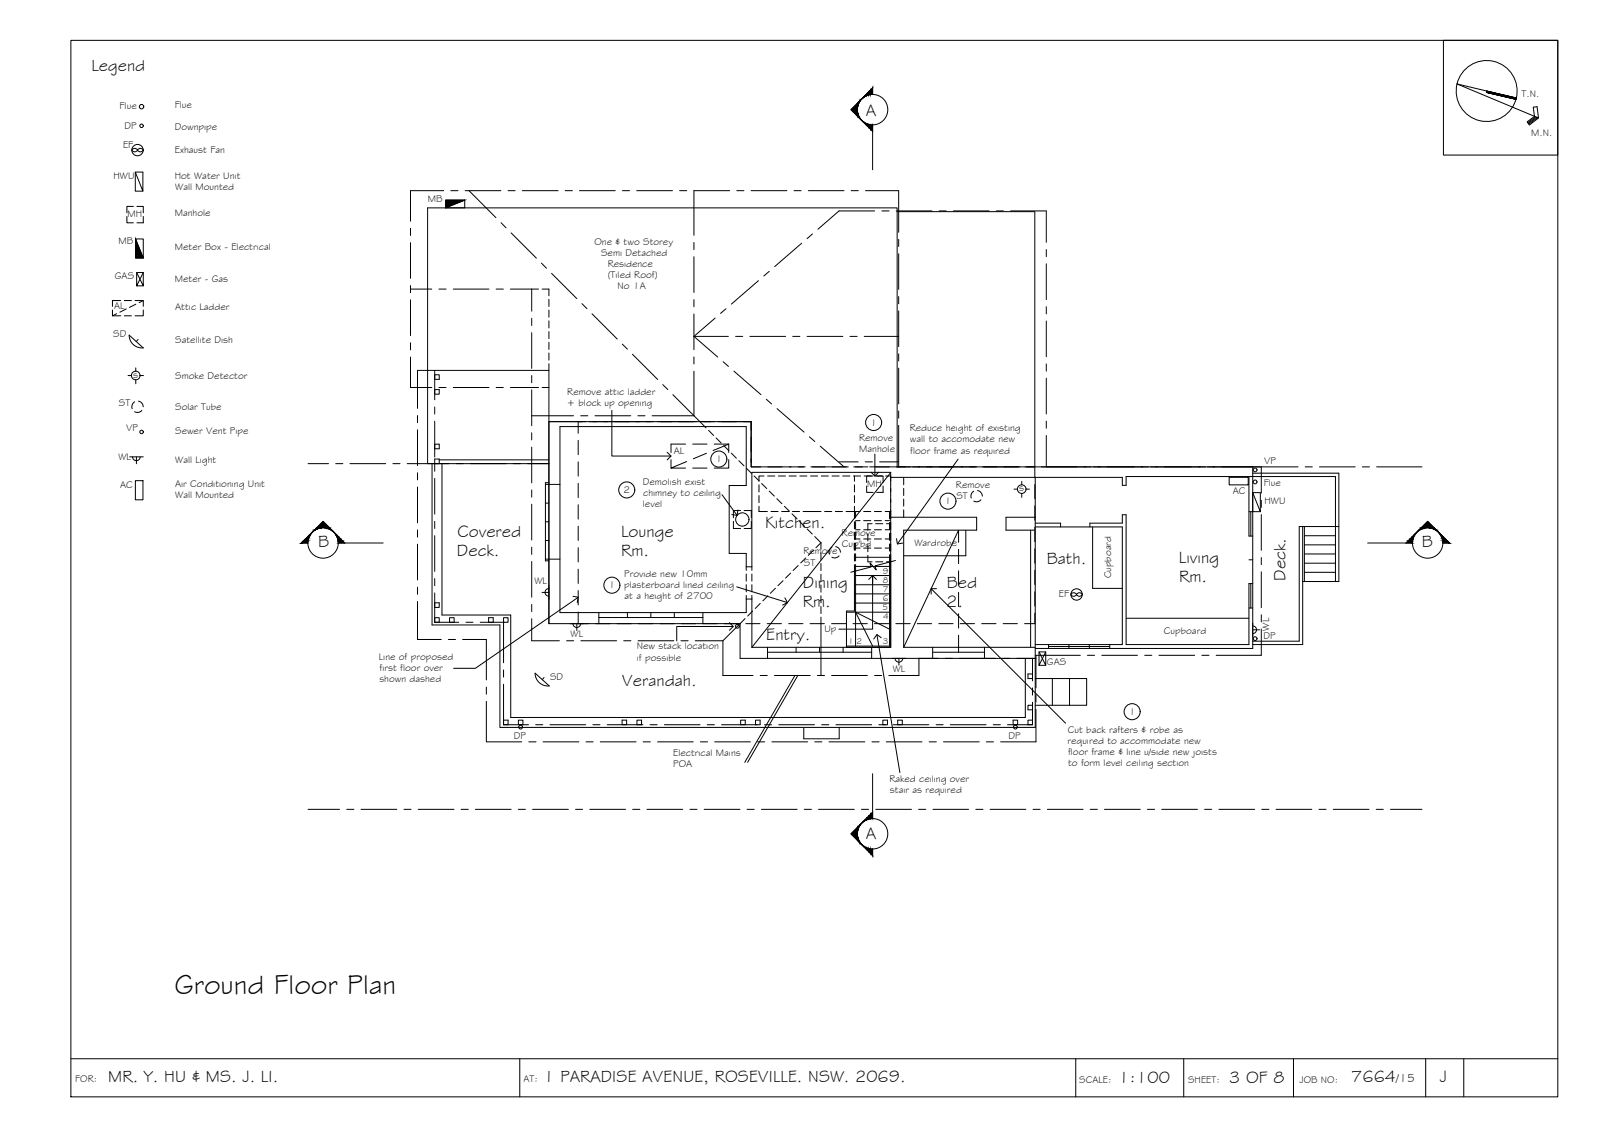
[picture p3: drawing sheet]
<svg xmlns="http://www.w3.org/2000/svg" width="420mm" height="297mm" viewBox="0 0 420 297" stroke-linecap="round" stroke-linejoin="round" font-family="sans-serif">
<!-- layer: SERVICES -->
<g fill="none" stroke="#000" stroke-width=".26">
<path d="M34.8 39.1a.86 .86 0 0 1 1.3 .3 .86 .86 0 0 1-1.5 0zM36.1 39.4a.86 .86 0 0 1 1.5 0M36.1 39.4a.86 .86 0 0 0 1.5 0M33.3 56.7v1.7h1.7M35 54.1h-1.7v1.7M35.5 45.1l2 5v-5h-2v5h2M35.9 54.1h1.7v1.7M37.6 56.7v1.7h-1.7M121.9 52.5h-5v2l5-2v2h-5M31.7 78.8h-2.2v1.5M32.6 78.8h1.9M35.4 78.8h2.2v1.5"/>
<path d="M35.5 62.6v5h2.1l-2.1-5h2.1v5M35.6 79.7l-1.6 .9M35.8 71.5l1.8 3.4v-3.4M35.8 74.9l1.8-3.4h-1.8v3.4h1.8M37.6 78.8l-1.1 .5M29.5 81.3v1.5h2.2M30.6 82.2l-1.1 .6M32.6 82.8h1.9M33.1 81l-1.7 .8M33.6 98.5h.9M33.9 87.9l3.7 3.3a3.4 3.4 0 0 1-3.7-3.3zM35.6 96.4v.9"/>
<path d="M35.6 99.6v1M36.2 89l-.5 .5M36.7 98.5h.9M37.6 81.3v1.5h-2.2M34 119.8h3.6M34.8 119.8a1.01 1.01 0 0 0 1 1 1.01 1.01 0 0 0 1-1M35.3 105.3a1.49 1.49 0 0 0-.6 1.9M35.8 119.8v1.8M36.3 105.2a1.49 1.49 0 0 1 1.3 1.4M37.2 107.6a1.49 1.49 0 0 1-1.9 .3M179.8 116.4h-3.8v2.2M181.7 116.4h3.7"/>
<path d="M185.3 118.8l-3.5 1.5M187.3 116.4h3.8M191.1 116.4v2.2M191.1 116.4l-4.1 1.7M35.5 126h2v5h-2zM176 120.5v2.2M180.1 121l-4.1 1.7h3.8M181.7 122.7h3.7M191.1 120.5v2.2h-3.8M227.3 127.4v1.7h1.7M229 124.8h-1.7v1.7M229.9 124.8h1.7v1.7"/>
<path d="M231.6 127.4v1.7h-1.7M255.4 128.8a1.49 1.49 0 0 0-.7 1.8M256.4 128.6a1.49 1.49 0 0 1 1.2 1.5M257.3 131a1.49 1.49 0 0 1-1.9 .4M265.9 128.2h.9M268 126.2v.9M268 129.4v1M269.1 128.2h.9M322.4 125.1h5v2h-5zM328.6 129.2l1.9 4.9v-4.9h-1.9v4.9h1.9M142.2 155.3h1.8M144 154.3a1.01 1.01 0 0 0-1.1 1 1.01 1.01 0 0 0 1.1 1"/>
<path d="M144 153.5v3.6M218.2 143.5a1.49 1.49 0 0 0-.7 1.8M219.2 143.3a1.49 1.49 0 0 1 1.2 1.5M220.1 145.7a1.49 1.49 0 0 1-1.9 .4M281 155.6a.86 .86 0 0 1 1.4 .3 .84 .84 0 0 1-.8 .4 .84 .84 0 0 1-.8-.4zM282.3 155.9a.86 .86 0 0 1 1.6 0M282.3 155.9a.86 .86 0 0 0 1.6 0M140.3 176.5a3.4 3.4 0 0 0 3.7 3.3l-3.6-3.3M142.7 177.6l-.5 .6M149.5 163.5h3.6M150.3 163.5a1.01 1.01 0 0 0 1 1 1.01 1.01 0 0 0 1-1M151.3 163.5v1.8"/>
<path d="M208.5 177.1l-13.2 22.8M209.2 177.1l-13.1 22.8M234 172.6h3.6M234.7 172.6a1.01 1.01 0 0 0 1.1 1 1.01 1.01 0 0 0 1-1M235.8 172.6v1.8M272.5 170.9l1.8 3.5v-3.5M272.5 174.4l1.8-3.5h-1.8v3.5h1.8M328.5 164.1a1.01 1.01 0 0 1 1.1 1 1.01 1.01 0 0 1-1.1 1M328.6 165.1h1.8M328.6 163.3v3.6"/>
<circle cx="36.1" cy="39.4" r="1.49"/>
<circle cx="37.1" cy="33" r=".46"/>
<circle cx="37.1" cy="28" r=".58"/>
<circle cx="35.6" cy="98.4" r="1.13"/>
<circle cx="37.1" cy="113.2" r=".46"/>
<circle cx="194.7" cy="136.2" r="1.75"/>
<circle cx="268" cy="128.2" r="1.13"/>
<circle cx="329.2" cy="126.3" r=".5"/>
<circle cx="329.2" cy="123.2" r=".5"/>
<circle cx="282.4" cy="155.9" r="1.49"/>
<circle cx="329.2" cy="167.4" r=".5"/>
<circle cx="136.5" cy="190.6" r=".5"/>
<circle cx="266.3" cy="190.6" r=".5"/>
</g>
<!-- layer: BORDER -->
<g fill="none" stroke="#000" stroke-width=".26">
<path d="M18.6 10.6h390v277h-390zM378.6 10.6h30v30.1h-30zM389.8 24.2l7.8 1.8M397.7 25.7l-15.6-3.7 21.4 8.9-.4-2.9-1 .1 .3 2.4-1.9 1.5 .6 .8 2.4-1.9M402.7 30.6l-2 1.6M403 30.7l-2.2 1.7M403.3 30.8l-2.3 1.8M18.6 277.6h390M136.3 277.6v10M282.1 277.6v10M310.5 277.6v10M339.2 277.6v10"/>
<path d="M373.9 277.6v10M383.9 277.6v10"/>
<circle cx="389.9" cy="23.9" r="8"/>
</g>
<!-- layer: SERVICES -->
<path d="M116.9 52.5h5l-5 2zM35.5 62.6l2.1 5h-2.1z" fill="#000" stroke="#000" stroke-width=".26"/>
<!-- layer: EXISTING -->
<g fill="none" stroke="#000" stroke-width=".26">
<path d="M235.3 55.5h36.1v66.9M112.1 97.1h31.9v13.4M114 98.2h1.2v1.3h-1.2zM114 97.1v7.7M114 116.5h1.2v1.2h-1.2zM114 102.1h1.2v1.2h-1.2zM114 106.7v1.9M114 110.4v9.4M144 110.5v53h50.1v9.1h77.4M144 110.5h53v10.8M113.3 121.6v42.2h17.8v26.9h140.4v-65.5M114 120.3h1.2v1.3h-1.2z"/>
<path d="M114 121.7v1.9M114 125.4v9.4M114 136.7v1.8M115.2 120.6h28.8M115.9 121.6v39.6h18v26.9h135v-15.5M143.1 127h3.8M143.1 131.9h.9M143.1 136.8h.9M144 121.6h-31.9v-67.1h123.2v67.9h93.3v47.6h-57.1M144 126.5h-.9v20.5h.9M192.3 136.7v1.8h1.9M194.2 133.9h-1.9v1.8"/>
<path d="M195.2 133.9h1.8v1.8M197 136.7v1.8h-1.8M227.6 139.9v1.9M228.7 137.3h-1.1v1.7M229.7 137.3h1.8M232.5 137.3h1.1M233.6 125.2h60.8v2h.9v-2.3h55v27.6M233.6 133.7v36h-36.4v-13.6M233.6 135.6h22.5v3.4h-19.1v30.7h34.5M233.6 127.1v-3.3h-36.4v25.7M233.6 128v1.9M233.6 130.8v1.9"/>
<path d="M237 125.2v1.9M237 128v1.9M237 130.8v1.9M237 133.7v1.9M253.3 139v6.7h-16.3M270.3 139v30.7M271.5 138.1h22.9v30.9h-22.9M271.5 135.6h-7.7v3.4h7.5M271.5 137.2h6.7v.9M285.8 138.1v-.9h8.6v-2.2h.9v34h32.3v-16h1M286.6 138.1v16.2h7.8M327.6 124.9v15.6h1"/>
<path d="M327.6 134.1h1M328 134.2v6.3M328.6 124.1h22.5v28.4h-9.4M341.7 138v31h-13.1M342.1 138v14.5M351.1 138h-10.4v30.1h-12.1M114 158h1.2v1.3h-1.2M114 155.4v7.7h6.3M114 140.4v9.4M114 151.7v1.9M143.1 141.7h.9M143.1 146.6h3.8"/>
<path d="M195.7 149.5v-4.4h-4.5v-17.8h4.5v-15.5h-48.8v48.8h48.8v-4.5M195.7 150.5v1.9M195.7 153.3v1.9M195.7 148.6h1.5M195.7 157h1.5M197.2 150.5v1.9M197.2 153.3v1.9M227.6 142.8v1.8M227.6 145.6v1.7h1.1M229.7 147.3h1.8M232.5 147.3h1.1M327.6 146.8h1"/>
<path d="M327.6 159.4h1M328 153v6.4M342.1 150h8.2M342.1 140.5h8.2M342.1 145.2h8.2M342.1 142.8h8.2M342.1 147.7h8.2M114 161.9h1.2v1.2M117.9 163.1v-1.2h1.2v1.2M122.2 163.1h1.9M125.9 163.1h6.4M128.2 163.1v-1.2h1.2v1.2"/>
<path d="M132.1 161.9h1.2v1.2h-1.2zM132.1 179.4v10.6h6.5M132.1 163.1v10.7M132.1 175.6v1.9M157.1 160.6v2.9M157.1 161.9h27.2M164.6 160.6v1.3M170.7 160.6v1.3M176.9 160.6v1.3M184.3 160.6v2.9M201.3 171h27.3M201.3 169.7v2.9"/>
<path d="M208.8 169.7v1.3M215 169.7v1.3M221.1 169.7v1.3M228.6 169.7v2.9M244.6 171h13.6M244.6 169.7v2.9M251.4 169.7v1.3M258.2 169.7v2.9M269.6 176.7h1.2v1.2h-1.2zM270.8 172.6v5.9M271.5 177.9h13.5v7h-13.5M275 169v1"/>
<path d="M275 169.5h16M276 177.9v7M280.4 169v1M280.5 177.9v7M285.7 169v1M291 169v1M295.3 162.1h32.3M132.1 188.8h1.2v1.2M136 190v-1.2h1.1v1.2M140.5 190h1.9M144.2 190h9.4M155.5 190h1.9"/>
<path d="M159.2 190h9.4M163.2 188.8h1.1v1.2h-1.1zM167.1 190v-1.2h1.2v1.2M170.5 190h1.9M174.3 190h9.3M185.5 190h1.9M189.2 190h10.2v-1.2h-1.3v1.2M194.3 190v-1.2h1.2v1.2M200.5 190h1.9M204.2 190h9.4M210.8 190.7v3h9.3v-3M215.5 190h1.9"/>
<path d="M219.3 190h9.3M230.5 190h2.3v-1.2h-1.3v1.2M234.2 190h9.4M235.4 188.8h1.3v1.2h-1.3zM245.5 190h1.9M249.2 190h9.4M260.5 190h1.9M265.7 188.8h1.2v1.2h-1.2zM269.6 188.8h1.2v1.2h-1.2zM269.6 184.9h1.2v1.2h-1.2zM270.8 184.1v5.9h-6.6M270.8 180.4v1.8"/>
</g>
<!-- layer: ROOFPLAN EXIST. -->
<g fill="none" stroke="#000" stroke-width=".26">
<path d="M107.7 59.9v1.8M116.4 50h-8.7v8M118.2 50h1.9M122 50h9.4M123 50l7.1 7.1M131.4 58.4l1.3 1.3M133.3 50h1.8M137 50h9.4M148.2 50h1.9M152 50h9.4M163.2 50h1.9M167 50h9.4"/>
<path d="M178.3 50h1.8M191.4 50h-9.4v11.7M193.2 50h1.9M197 50h9.4M208.2 50h1.9M212 50h9.4M223.2 50h1.9M227 50h8.7v10.9M229.4 55.3h-9.3l-5.6 4.8M231.3 55.3h1.9M235 55.3h9.4M246.3 55.3h1.9"/>
<path d="M250 55.3h9.4M261.3 55.3h1.9M265 55.3h9.4v8.2M107.7 63.6v9.4M107.7 74.9v1.8M107.7 78.6v9.4M107.7 75.8h5.5M115.1 75.8h1.9M118.9 75.8h9.3M130.1 75.8h1.9M133.9 75.8h7.3M134.1 61.1l6.6 6.6"/>
<path d="M139.5 75.8v5.8M142 69l1.3 1.3M142.2 75.8h1.8v1.7M144 78.5v1.9M144.7 71.7l6.6 6.6M152.6 79.6l1.4 1.3M182 63.6v1.8M182 67.3v9.4M182 78.6v1.8M198.9 73.6l-7.1 6.1M201.7 71.1l-1.4 1.3M210.3 63.8l-7.1 6.1"/>
<path d="M213.1 61.3l-1.4 1.3M235.7 62.8v1.8M235.7 66.5v9.4M235.7 77.8v1.8M274.4 65.4v1.9M274.4 69.2v9.3M107.7 89.9v1.8M107.7 93.6v8h5.5M112.1 97.1h-2.6v10M139.5 83.5v1.8M139.5 87.2v9.4M139.5 98.5v1.8"/>
<path d="M144 81.3v1.9M144 84.1v1.9M144 86.9v1.9M144 89.7v1.9M144 92.5v1.9M144 95.3v1.8M155.3 82.3l6.6 6.6M163.2 90.2l1.4 1.3M165.9 92.9l6.6 6.6M182 97.3v11.7h-11M182 82.3v9.4M182 93.6v1.8"/>
<path d="M182 88.2l6.2 5.4M182 88.2h9M187.6 83.4l-5.6 4.8M189.7 94.8l1.4 1.3M190.4 81l-1.4 1.2M192.5 97.3l7.1 6.2M192.9 88.2h1.9M196.7 88.2h9.3M207.9 88.2h1.9M211.7 88.2h9.4M222.9 88.2h1.9M226.7 88.2h9"/>
<path d="M235.7 81.5v9.4M235.7 92.8v1.8M235.7 96.5v9.4M274.4 80.4v1.9M274.4 84.2v9.3M274.4 95.4v1.9M274.4 99.2v9.3M109.5 108.9v1.9M109.5 112.7v9.4M115.1 101.6h1.9M118.9 101.6h9.3M130.1 101.6h1.9"/>
<path d="M133.9 101.6h7.3M139.5 102.2v9.4M139.5 113.5v1.8M139.5 117.2v9.4M139.5 109h10.9M142.2 101.6h1.8M152.3 109h1.9M156 109h9.4M167.3 109h1.9M173.8 100.8l1.4 1.3M176.5 103.5l8.7 8.7M185.9 112.8l1.3 1.4"/>
<path d="M187.8 114.8l1.4 1.4M189.8 116.8l1.3 1.3M191.8 118.8l1.3 1.3M201 104.7l1.4 1.2M203.8 107.1l7.1 6.2M212.3 114.5l1.4 1.3M215.1 117l6.3 5.4M235.7 107.8v1.8M235.7 111.5v10.9M274.4 110.4v1.9M274.4 114.2v8.2h10.4M109.5 123.9v1.9"/>
<path d="M109.5 127.7v9.4M109.5 138.9v1.9M139.5 128.5v1.8M139.5 132.2v9.4M193.8 120.8l1.3 1.3M195.8 122.8l1.3 1.3M197.8 124.8l1.3 1.3M199.8 126.8l1.3 1.3M201.7 128.7l1.4 1.4M203.7 130.7l1.4 1.4M205.7 132.7l1.4 1.3M207.7 134.7l1.3 1.3"/>
<path d="M209.7 136.7l1.3 1.3M211.7 138.7l1.3 1.3M220.1 121.1h5M226.9 121.1h1.9M230.7 121.1h5M286.7 122.4h1.8M290.4 122.4h9.4M301.7 122.4h1.8M305.4 122.4h9.4M316.7 122.4h1.8M320.4 122.4h10.4v6.9M330.8 131.2v1.8"/>
<path d="M330.8 134.9v9.4M109.5 142.7v9.4M109.5 153.9v1.9M109.5 157.7v10h6.2M139.5 143.5v1.8M139.5 147.2v9.4M139.5 158.5v1.8M199.4 158.2l-1.3 1.3M201.4 156.2l-1.3 1.3M203.4 154.2l-1.4 1.3M205.4 152.2l-1.4 1.4M207.4 150.3l-1.4 1.3"/>
<path d="M209.3 148.3l-1.3 1.3M211.3 146.3l-1.3 1.3M213.3 144.3l-1.3 1.3M213.7 140.7l1.6 1.6M215.3 142.3v1.7M215.3 144.9v1.9M215.3 147.7v1.9M215.3 150.6v1.8M215.3 153.4v1.9M215.3 156.2v1.8M215.3 159v1.9M215.3 142.3l-1.3 1.3"/>
<path d="M330.8 146.2v1.8M330.8 149.9v9.4M117.6 167.7h1.9M121.3 167.7h6.3v10.6M139.5 162.2v5.8h7.2M148.6 168h1.9M152.3 168h9.4M163.6 168h1.9M167.4 168h9.3M178.6 168h1.9M182.3 168h7.3M189.6 168v9.1h7.9"/>
<path d="M195.4 162.2l-5.8 5.8M197.4 160.2l-1.3 1.3M199.4 177.1h1.8M203.1 177.1h9.4M214.4 177.1h1.8M215.3 161.8v15.3M218.1 177.1h9.4M229.4 177.1h1.8M246 172.6h-5v4.5h-7.9M247.9 172.6h1.9M251.7 172.6h9.3M262.9 172.6h1.9"/>
<path d="M266.7 172.6h5M271.5 171.8h11.8M271.7 171.8v8.5M285.2 171.8h1.9M289 171.8h9.3M300.2 171.8h1.9M304 171.8h9.3M315.2 171.8h1.9M330.8 161.2v1.8M330.8 164.9v6.9h-11.8M127.6 183.9v10.6h9.2M127.6 180.1v1.9"/>
<path d="M138.7 194.5h1.9M142.4 194.5h9.4M153.7 194.5h1.9M157.4 194.5h9.4M168.7 194.5h1.9M172.5 194.5h9.3M183.7 194.5h1.9M187.4 194.5h9.4M198.7 194.5h1.9M202.4 194.5h9.4M213.7 194.5h1.9M217.4 194.5h9.4"/>
<path d="M228.7 194.5h1.9M232.4 194.5h9.4M243.7 194.5h1.9M247.4 194.5h9.4M258.7 194.5h1.9M271.7 186v8.5h-9.3M271.7 182.2v1.9"/>
</g>
<!-- layer: STAIRS -->
<g fill="none" stroke="#000" stroke-width=".26">
<path d="M199.1 132.7v1.4h2.2M199.1 127.1v1.9M199.1 129.9v1.9M200.4 124.8h-1.3v1.4M201.3 124.8h1.9M202.2 134.1h1.9M204.1 124.8h1.9M205 134.1h1.9M207 124.8h1.8M207.8 134.1h1.9M209.8 124.8h1.8M210.6 134.1h4.7"/>
<path d="M212.6 124.8h1.8M215.4 124.8h1.9M216.3 134.1h1.9M218.2 124.8h1.9M219.1 134.1h1.8M221 124.8h1.9M221.9 134.1h3.7M223.8 124.8h1.9M224.1 124.8v1.4M224.1 127.1v1.9M224.1 129.9v1.9M224.1 132.7v3.1"/>
<path d="M224.1 136.8v1.9M224.1 139.6v1.9M224.4 136.5h1.2M224.4 134.1v1.7M224.4 136.8v1.8M224.4 139.6v1.8M224.4 138.9h1.2M226.5 136.5h1.9M226.5 138.9h1.9M226.5 134.1h1.9M226.6 124.8h1.9M229.3 136.5h1.9"/>
<path d="M229.3 138.9h1.9M229.3 134.1h1.9M229.5 124.8h1.8M232.1 136.5h1.2M232.1 134.1h1.5M232.3 124.8h1.3v1.4M233.3 134.1v2M233.3 137v1.9h-1.2M233.3 139.8v1.9M233.6 127.1v1.9M233.6 129.9v1.9M233.6 132.7v3.3"/>
<path d="M233.6 136.9v1.9M233.6 139.8v1.8M224.1 142.4v1.9M224.1 145.2v1.9M224.4 146.1h8.9M224.4 142.4v1.8M224.4 145.2v1.9M224.4 148v21.4M224.4 153.3h8.9M224.4 158.1h8.9M224.4 155.7h8.9M224.4 150.9h8.9"/>
<path d="M224.4 143.7h1.2M224.4 148.5h8.9M224.4 141.3h1.2M226.5 143.7h1.9M226.5 141.3h1.9M227.8 151.9l1.1-1 1 1M228.9 152.9v-2v14h-8.9M229.3 143.7h1.9M229.3 141.3h1.9M232.1 143.7h1.2M232.1 141.3h1.2M233.3 142.6v1.9"/>
<path d="M233.3 145.4v24h-11.3M233.6 145.4v24.3h-11.6v-9.5h2.1v-12.2M233.6 142.6v1.9M222 160.5h11.3M233.3 164.9l-8.9-4.4 4.5 8.9"/>
</g>
<!-- layer: BOUNDARY -->
<g fill="none" stroke="#000" stroke-width=".26">
<path d="M152.7 110.5h-8.7v11.1h-5.6M154.5 110.5h1.9M158.3 110.5h9.4M169.6 110.5h1.8M173.3 110.5h9.4M184.5 110.5h1.9M188.3 110.5h8.7v11.9h10.5M80.8 121.6h5.4M88 121.6h1.9M91.8 121.6h9.4M103 121.6h1.9M106.8 121.6h10.9"/>
<path d="M119.6 121.6h1.9M123.4 121.6h9.3M134.6 121.6h1.9M209.3 122.4h1.9M213.1 122.4h9.4M224.3 122.4h1.9M228.1 122.4h9.4M239.3 122.4h1.9M243.1 122.4h9.4M254.3 122.4h1.9M258.1 122.4h9.4M269.3 122.4h1.9"/>
<path d="M273.1 122.4h9.4M284.3 122.4h1.9M288.1 122.4h9.4M299.3 122.4h1.9M303.1 122.4h9.4M314.3 122.4h1.9M318.1 122.4h22.3M342.3 122.4h1.9M346.1 122.4h9.3M357.3 122.4h1.9M361 122.4h11.9M80.8 212.2h8.3"/>
<path d="M90.9 212.2h1.9M94.7 212.2h9.4M105.9 212.2h1.9M109.7 212.2h9.4M120.9 212.2h1.9M124.7 212.2h9.4M135.9 212.2h1.9M139.7 212.2h9.4M150.9 212.2h1.9M154.7 212.2h9.4M165.9 212.2h1.9M169.7 212.2h9.4"/>
<path d="M180.9 212.2h1.9M184.7 212.2h9.4M195.9 212.2h1.9M199.7 212.2h9.4M210.9 212.2h1.9M214.7 212.2h9.4M225.9 212.2h1.9M229.7 212.2h9.4M240.9 212.2h1.9M244.7 212.2h9.3M255.9 212.2h1.9M259.7 212.2h9.4"/>
<path d="M270.9 212.2h1.9M274.7 212.2h9.4M285.9 212.2h1.9M289.7 212.2h9.3M300.9 212.2h1.9M304.7 212.2h9.4M315.9 212.2h1.9M319.7 212.2h9.4M330.9 212.2h1.9M334.7 212.2h9.4M345.9 212.2h1.9M349.7 212.2h9.4"/>
<path d="M360.9 212.2h1.9M364.7 212.2h8.2"/>
</g>
<!-- layer: NEWWORK -->
<g fill="none" stroke="#000" stroke-width=".26">
<path d="M151.6 115.5v3.7M153.7 110.5h-2.1v3.1M155.6 110.5h3.7M161.2 110.5h3.8M166.8 110.5h3.8M172.5 110.5h3.7M178.1 110.5h3.7M183.7 110.5h3.8M189.3 110.5h3.8M195 110.5h2v2.2M197 114.6v3.8M151.6 121.1v3.7"/>
<path d="M151.6 126.7v3.8M151.6 132.3v3.8M151.6 138v3.7M197 120.2v2.2h2.5M201.4 122.4h3.7M207 122.4h3.8M212.6 122.4h3.8M218.3 122.4h3.7M223.9 122.4h3.7M229.5 122.4h3.8M235.1 122.4h3.8M240.8 122.4h3.7"/>
<path d="M246.4 122.4h3.7M252 122.4h3.8M257.6 122.4h3.8M263.3 122.4h3.7M268.9 122.4h2.5v2.7M271.4 127v3.8M271.4 132.6v3.8M271.4 138.3v3.7M151.6 143.6v3.7M151.6 149.2v3.8M151.6 154.8v3.8M251.4 142.2v-3.2l-14.4 30.7"/>
<path d="M251.4 144v3.8M251.4 149.7v3.7M251.4 155.3v3.7M271.4 143.9v3.7M271.4 149.5v3.8M271.4 155.1v3.8M151.6 160.5v3h2.7M156.2 163.5h3.8M161.8 163.5h3.8M167.5 163.5h3.7M173.1 163.5h3.7M178.7 163.5h3.8"/>
<path d="M184.3 163.5h3.8M190 163.5h3.7M195.6 163.5h3.7M201.2 163.5h3.8M206.8 163.5h3.8M212.5 163.5h3.7M218.1 163.5h3.7M223.7 163.5h3.8M229.3 163.5h3.8M235 163.5h3.7M240.6 163.5h3.7M246.2 163.5h3.8"/>
<path d="M251.4 160.9v3.8M251.4 166.5v3.2M251.8 163.5h3.8M257.5 163.5h3.7M263.1 163.5h3.7M271.4 160.8v2.7h-2.7"/>
<circle cx="193.4" cy="164.2" r=".5"/>
</g>
<!-- layer: 0.13 -->
<path d="M233.6 123.9l-36.4 45.8M234.9 147l-5.4 1.4 .3 1-1.6-1.8 .3 1-5.4 1.4" fill="none" stroke="#000" stroke-width=".26"/>
<!-- layer: BORDER -->
<g fill="#000" stroke="#000" stroke-width=".26">
<path d="M389.9 23.9l7.8 1.8-.1 .3zM389.9 23.9l7.8 1.8z"/>
<path d="M389.9 23.9l-.1 .3 7.8 1.8zM389.8 24.2l7.8 1.8z"/>
</g>
<!-- layer: SECTION POINT -->
<g fill="#000" stroke="#000" stroke-width=".26">
<path d="M223.2 28.8l1.7-1.7v3.3zM225.3 26.6l.3-.3-.3 .5zM225.6 31.2l.4 .4zM226 31.6l.4 .4zM226 25.9l.4-.4zM81.9 139.5l-.4 .4zM82.6 138.8h.2l-.5 .3zM83.1 138.4l1.6-1.7 1.7 1.7zM87.1 139.1l.5 .4zM87.6 139.5l.4 .4zM371.6 139.5l-.4 .4zM371.6 139.5l.4-.4z"/>
<path d="M372.8 138.4l1.6-1.7 1.7 1.7zM376.4 138.8l.5 .3zM377.3 139.5l.4 .4zM223.2 218.6l1.7-1.6v3.3zM225.6 216.1l.4-.3zM226.4 215.4l-.4 .4zM225.3 220.5l.3 .6zM226 221.4l.4 .4z"/>
<path d="M224.9 27v1.5zM224.9 27v1.5z"/>
<path d="M224.9 29v1.4zM224.9 29.6v.9z"/>
<path d="M224.9 27v.9l.2-1.1zM225.1 26.8l-.2 1.1z"/>
<path d="M224.9 29.6v.9l.2-.3zM225.1 30.2v.5l-.2-.2z"/>
<path d="M225.3 26.6l-.2 .2v.6zM225.3 26.6l-.2 .8z"/>
<path d="M225.1 30.2v.5h.2zM225.1 30.7h.2v.2z"/>
<path d="M225.6 26.3l-.3 .5zM225.6 26.3l.4-.4z"/>
<path d="M225.3 30.7l.3 .5zM225.3 30.9l.3 .3z"/>
<path d="M226.9 25.1l-.5 .5zM226.9 25.1l-.5 .5z"/>
<path d="M226.4 31.9l.5 .3zM226.4 32l.5 .2v.2z"/>
<path d="M226.9 25.1v.2l.4-.7zM227.3 24.6v.5l-.4 .2z"/>
<path d="M226.9 32.2v.2h.4zM226.9 32.4h.4v.5z"/>
<path d="M227.3 24.6v.5l.5-1zM227.8 24.1v.8l-.5 .2z"/>
<path d="M227.3 32.4v.5l.5-.3zM227.3 32.9l.5-.3v.8z"/>
<path d="M227.8 24.1v.8l.5-1.3zM228.3 23.6v1.2l-.5 .1z"/>
<path d="M227.8 32.6v.8l.5-.7zM228.3 32.7v1.2l-.5-.5z"/>
<path d="M228.9 23.1l-.6 .5v1.2zM228.9 23.1v1.7h-.6z"/>
<path d="M228.3 32.7v1.2l.6-1.1zM228.9 32.8v1.6l-.6-.5z"/>
<path d="M81.1 140.3l.5-.4zM81.1 140.3l.5-.4z"/>
<path d="M82.3 139.1l.5-.3zM81.9 139.5l.4-.4z"/>
<path d="M82.6 138.8l.2-.2h.5zM82.6 138.8l.7-.2z"/>
<path d="M83 138.4h.9l-1.1 .2zM82.8 138.6l1.1-.2z"/>
<path d="M83.1 138.4h1.3zM83 138.4h1.4z"/>
<path d="M85 138.4h1.4zM85.6 138.4h.9z"/>
<path d="M85.6 138.4h.9l-.4 .2zM86.1 138.6h.5l-.1-.2z"/>
<path d="M86.1 138.6h.5v.2zM86.6 138.6v.2h.3z"/>
<path d="M86.6 138.8l.5 .3zM86.9 138.8l.3 .3z"/>
<path d="M87.9 139.9l.3 .4zM88 139.9l.2 .4h.2z"/>
<path d="M371.2 139.9l-.2 .4zM371.2 139.9l-.2 .4h-.2z"/>
<path d="M372.3 138.8l-.3 .3 .5-.3zM372.3 138.8l-.3 .3z"/>
<path d="M372.5 138.6v.2l.5-.2zM372.5 138.6v.2h-.2z"/>
<path d="M372.7 138.4l.3 .2 .6-.2zM372.5 138.6l.2-.2 .3 .2z"/>
<path d="M372.8 138.4h1.3zM372.8 138.4h.8z"/>
<path d="M374.7 138.4h1.5zM374.7 138.4h1.5z"/>
<path d="M375.3 138.4l1.1 .2-.2-.2zM375.3 138.4l1.1 .2z"/>
<path d="M375.8 138.6l.8 .2-.2-.2zM375.8 138.6l.8 .2z"/>
<path d="M376.4 138.8l.5 .3zM376.8 139.1l.5 .4z"/>
<path d="M377.6 139.9l.5 .4zM377.6 139.9l.5 .4z"/>
<path d="M79.6 141.8h1.2l-1.7 .6zM79.1 142.4h1.6l.1-.6z"/>
<path d="M79.6 141.8l.5-.5h.8zM79.6 141.8h1.2l.1-.5z"/>
<path d="M80.6 140.8h.4l-.9 .5zM80.1 141.3h.8l.1-.5z"/>
<path d="M80.6 140.8l.7-.5zM80.6 140.8h.4l.3-.5z"/>
<path d="M88.2 140.3h.2v.5zM88.4 140.3v.5h.5z"/>
<path d="M88.4 140.8h.5l-.3 .5zM88.9 140.8l-.3 .5h.8z"/>
<path d="M88.6 141.3h.8l-.7 .5zM88.7 141.8h1.2l-.5-.5z"/>
<path d="M88.7 141.8h1.2l-1.2 .6zM88.7 142.4h1.7l-.5-.6z"/>
<path d="M369.3 141.8l1.1 .6 .1-.6zM369.3 141.8l1.1 .6h-1.6z"/>
<path d="M369.8 141.3l.7 .5 .1-.5zM369.3 141.8l.5-.5 .7 .5z"/>
<path d="M370.3 140.8l.3 .5 .1-.5zM370.3 140.8l.3 .5h-.8z"/>
<path d="M370.8 140.3l-.1 .5 .3-.5zM370.8 140.3l-.1 .5h-.4z"/>
<path d="M377.9 140.3l.7 .5zM377.9 140.3l.7 .5h-.5z"/>
<path d="M378.1 140.8l1 .5-.5-.5zM378.1 140.8l1 .5h-.8z"/>
<path d="M378.3 141.3l1.3 .5-.5-.5zM378.3 141.3l1.3 .5h-1.2z"/>
<path d="M378.4 141.8l1.7 .6-.5-.6zM378.4 141.8l1.7 .6h-1.7z"/>
<path d="M224.9 217v1.3zM224.9 217v.8z"/>
<path d="M224.9 216.9l.2 .3-.2 .6zM224.9 216.9l.2 .3v-.5z"/>
<path d="M225.1 216.7h.2l-.2 .5zM225.1 216.7h.2v-.2z"/>
<path d="M225.3 216.5l.3-.3-.3 .5zM225.6 216.1l-.3 .4z"/>
<path d="M226.4 215.4l.5-.2zM226.4 215.4l.5-.2v-.2z"/>
<path d="M226.9 215l.4-.1-.4 .3zM227.3 214.5l-.4 .5 .4-.1z"/>
<path d="M227.3 214.5l.5 .2-.5 .2zM227.3 214.5l.5 .2v-.7z"/>
<path d="M227.8 214l.5 .6-.5 .1zM227.8 214l.5 .6v-1.1z"/>
<path d="M228.3 213.5l.6 1.1h-.6zM228.3 213.5l.6 1.1v-1.6z"/>
<path d="M224.9 218.9v1.5zM224.9 218.9v1.5z"/>
<path d="M224.9 219.5l.2 1-.2-.1zM224.9 219.5l.2 1z"/>
<path d="M225.1 220l.2 .8-.2-.3zM225.1 220l.2 .8z"/>
<path d="M225.3 220.5l.3 .6zM225.6 221l.4 .4z"/>
<path d="M226.4 221.8l.5 .5zM226.4 221.8l.5 .5z"/>
<path d="M226.9 222.1l.4 .6zM226.9 222.1l.4 .6v-.4z"/>
<path d="M227.3 222.3l.5 .9-.5-.5zM227.3 222.3l.5 .9v-.7z"/>
<path d="M227.8 222.5l.5 1.2-.5-.5zM227.8 222.5l.5 1.2v-1.1z"/>
<path d="M228.3 222.6l.6 1.7-.6-.6zM228.3 222.6l.6 1.7v-1.7z"/>
</g>
<g fill="none" stroke="#000" stroke-width=".26">
<path d="M228.9 24.8v-1.7l-5.7 5.7 5.7 5.6M228.9 32.8v11.7M80.7 142.4h-1.6l5.6-5.7 5.7 5.7M88.7 142.4h11.8M358.7 142.4h11.7M368.8 142.4l5.6-5.7 5.7 5.7h-1.7M228.9 213l-5.7 5.6 5.7 5.7v-1.7M228.9 202.9v11.7"/>
<circle cx="228.9" cy="28.7" r="4"/>
<circle cx="84.7" cy="142.3" r="4"/>
<circle cx="374.4" cy="142.3" r="4"/>
<circle cx="228.9" cy="218.6" r="4"/>
</g>
<!-- layer: 0 -->
<g fill="none" stroke="#000" stroke-width=".26">
<path d="M160.5 107.6v12h15.5M175 118.6l1 1-1 1M229.5 119v5.8M189.4 129.7l3.9 5.4M193.5 133.7l-.2 1.4-1.4-.2M228.5 123.8l1 1 .9-1M251.3 120.4l-15.9 22.2M150.3 156.3l1.3 .3-.2 1.4M151.6 156.6l-26.9 18.6h-5.7M193.2 153.9l13.3 4.1M205.9 156.7l.6 1.3-1.2 .6M235.1 141.2l.3 1.4 1.4-.2"/>
<path d="M244.2 154.3l35.3 35.3M245.6 154.3h-1.4v1.5M191.3 163.2l1 1-1 1M192.3 164.2h-14.8v3.8M230 166.4l6 36.2M231.1 167.2l-1.1-.8-.8 1.1"/>
</g>
<!-- layer: TEXT -->
<g fill="none" stroke="#000" stroke-width=".26">
<circle cx="229.1" cy="110.8" r="2.11"/>
<circle cx="164.4" cy="128.4" r="2.11"/>
<circle cx="188.5" cy="120.4" r="2.11"/>
<circle cx="248.6" cy="131.4" r="2.11"/>
<circle cx="160.5" cy="153.4" r="2.11"/>
<circle cx="296.9" cy="186.6" r="2.11"/>
</g>
<text font-size="7.5" x="45.7" y="260.5">Ground Floor Plan</text>
<g font-size="4.5">
<text x="24" y="18.6">Legend</text>
<text x="227.1" y="30.5">A</text>
<text x="83.4" y="143.4">B</text>
<text x="120" y="140.8">Covered</text>
<text x="162.9" y="140.8">Lounge</text>
<text x="200.6" y="138.4">Kitchen.</text>
<text x="372.9" y="143.4">B</text>
<text x="119.9" y="145.8">Deck.</text>
<text x="162.9" y="145.7">Rm.</text>
<text x="274.5" y="147.8">Bath.</text>
<text x="309.2" y="147.6">Living</text>
<text x="210.6" y="154.1">Dining</text>
<text x="248.3" y="154.1">Bed</text>
<text x="309.2" y="152.6">Rm.</text>
<text x="337.1" y="152.2" transform="rotate(-90 337.1 152.2)">Deck.</text>
<text x="210.6" y="159.1">Rm.</text>
<text x="248.1" y="159.1">2.</text>
<text x="201" y="167.8">Entry.</text>
<text x="163.1" y="179.8">Verandah.</text>
<text x="227.1" y="220">A</text>
<text x="28.4" y="283.6">MR. Y. HU &amp; MS. J. LI.</text>
<text x="142.6" y="283.6">1 PARADISE AVENUE, ROSEVILLE. NSW. 2069.</text>
<text x="293.3" y="283.9">1:100</text>
<text x="322.3" y="283.9">3 OF 8</text>
<text x="354.4" y="283.8">7664</text>
<text x="377.7" y="283.8">J</text>
</g>
<text font-size="3.2" x="366.2" y="283.8">/15</text>
<g font-size="2.6">
<text x="31.3" y="28.6">Flue</text>
<text x="45.8" y="28.4">Flue</text>
<text x="399" y="25.4">T.N.</text>
<text x="32.6" y="33.7">DP</text>
<text x="45.8" y="34">Downpipe</text>
<text x="401.6" y="35.6">M.N.</text>
<text x="32.3" y="38.9">EF</text>
<text x="45.9" y="40.1">Exhaust Fan</text>
<text x="29.7" y="46.8">HWU</text>
<text x="45.8" y="46.9">Hot Water Unit</text>
<text x="46" y="49.9">Wall Mounted</text>
<text x="112.2" y="52.9">MB</text>
<text x="33.4" y="57">MH</text>
<text x="45.8" y="56.7">Manhole</text>
<text x="31" y="63.9">MB</text>
<text x="45.8" y="65.5">Meter Box - Electrical</text>
<text x="155.9" y="64.1">One &amp; two Storey</text>
<text x="157.6" y="67">Semi Detached</text>
<text x="159.4" y="70">Residence</text>
<text x="30.1" y="73.1">GAS</text>
<text x="45.8" y="73.9">Meter - Gas</text>
<text x="159.4" y="72.9">(Tiled Roof)</text>
<text x="162" y="75.8">No 1A</text>
<text x="29.9" y="80.9">AL</text>
<text x="45.9" y="81.3">Attic Ladder</text>
<text x="29.7" y="88.5">SD</text>
<text x="45.9" y="89.9">Satellite Dish</text>
<text x="34.9" y="99">s</text>
<text x="46" y="99.4">Smoke Detector</text>
<text x="31.2" y="106.5">ST</text>
<text x="45.9" y="107.5">Solar Tube</text>
<text x="148.7" y="106.5">+ block up opening</text>
<text x="148.8" y="103.6">Remove attic ladder</text>
<text x="33.1" y="113.1">VP</text>
<text x="45.9" y="113.9">Sewer Vent Pipe</text>
<text x="228.3" y="111.6">1</text>
<text x="238.6" y="113.1">Reduce height of existing</text>
<text x="176.7" y="118.9">AL</text>
<text x="225.3" y="115.5">Remove</text>
<text x="225.3" y="118.5">Manhole</text>
<text x="238.7" y="116">wall to accomodate new</text>
<text x="238.7" y="118.9">floor frame as required</text>
<text x="31.1" y="120.7">WL</text>
<text x="46" y="121.4">Wall Light</text>
<text x="187.7" y="121.2">1</text>
<text x="331.5" y="121.6">VP</text>
<text x="31.5" y="127.9">AC</text>
<text x="45.9" y="127.6">Air Conditioning Unit</text>
<text x="46" y="130.6">Wall Mounted</text>
<text x="163.6" y="129.3">2</text>
<text x="168.6" y="127.1">Demolish exist</text>
<text x="168.7" y="130">chimney to ceiling</text>
<text x="227.4" y="127.7">MH</text>
<text x="250.7" y="127.8">Remove</text>
<text x="250.9" y="130.8">ST</text>
<text x="267.3" y="128.8">s</text>
<text x="323.3" y="129.5">AC</text>
<text x="331.4" y="127.3">Flue</text>
<text x="168.6" y="132.9">level</text>
<text x="247.8" y="132.2">1</text>
<text x="331.6" y="132.1">HWU</text>
<text x="220.7" y="140.6">Remove</text>
<text x="220.8" y="143.5">Cup'bd</text>
<text x="239.8" y="143.1">Wardrobe</text>
<text x="210.7" y="145.4">Remove</text>
<text x="210.8" y="148.3">ST</text>
<text x="140.2" y="153">WL</text>
<text x="159.7" y="154.2">1</text>
<text x="163.7" y="151.3">Provide new 10mm</text>
<text x="163.7" y="154.2">plasterboard lined ceiling</text>
<text x="291.5" y="151.7" transform="rotate(-90 291.5 151.7)">Cupboard</text>
<text x="163.8" y="157.1">at a height of 2700</text>
<text x="277.7" y="156.6">EF</text>
<text x="149.7" y="167.1">WL</text>
<text x="216.2" y="165.7">Up</text>
<text x="305.3" y="166.3">Cupboard</text>
<text x="331.4" y="167.5">DP</text>
<text x="332.9" y="165.3" transform="rotate(-90 332.9 165.3)">WL</text>
<text x="99.4" y="173">Line of proposed</text>
<text x="167" y="170.3">New stack location</text>
<text x="167" y="173.2">if possible</text>
<text x="99.5" y="178.9">shown dashed</text>
<text x="99.6" y="176">first floor over</text>
<text x="144.3" y="178.2">SD</text>
<text x="234.1" y="176.2">WL</text>
<text x="274.6" y="174.4">GAS</text>
<text x="296.1" y="187.4">1</text>
<text x="134.8" y="193.7">DP</text>
<text x="264.5" y="193.7">DP</text>
<text x="280" y="195">required to accommodate new</text>
<text x="280.1" y="192.1">Cut back rafters &amp; robe as</text>
<text x="280.1" y="197.9">floor frame &amp; line u/side new joists</text>
<text x="176.5" y="198.2">Electrical Mains</text>
<text x="176.6" y="201.1">POA</text>
<text x="280.1" y="200.9">to form level ceiling section</text>
<text x="233.3" y="205">Raked ceiling over</text>
<text x="233.4" y="207.9">stair as required</text>
<text x="19.7" y="283.8">FOR:</text>
<text x="137.3" y="283.6">AT:</text>
<text x="283" y="283.9">SCALE:</text>
<text x="311.6" y="283.9">SHEET:</text>
<text x="340.8" y="283.9">JOB NO:</text>
</g>
<g font-size="2.2">
<text x="231.5" y="155.2">7</text>
<text x="231.5" y="150.4">9</text>
<text x="231.6" y="152.8">8</text>
<text x="231.5" y="159.9">5</text>
<text x="231.5" y="157.6">6</text>
<text x="231.6" y="162.4">4</text>
<text x="222.4" y="168.9">1</text>
<text x="224.7" y="168.9">2</text>
<text x="231.5" y="168.9">3</text>
</g>
</svg>
